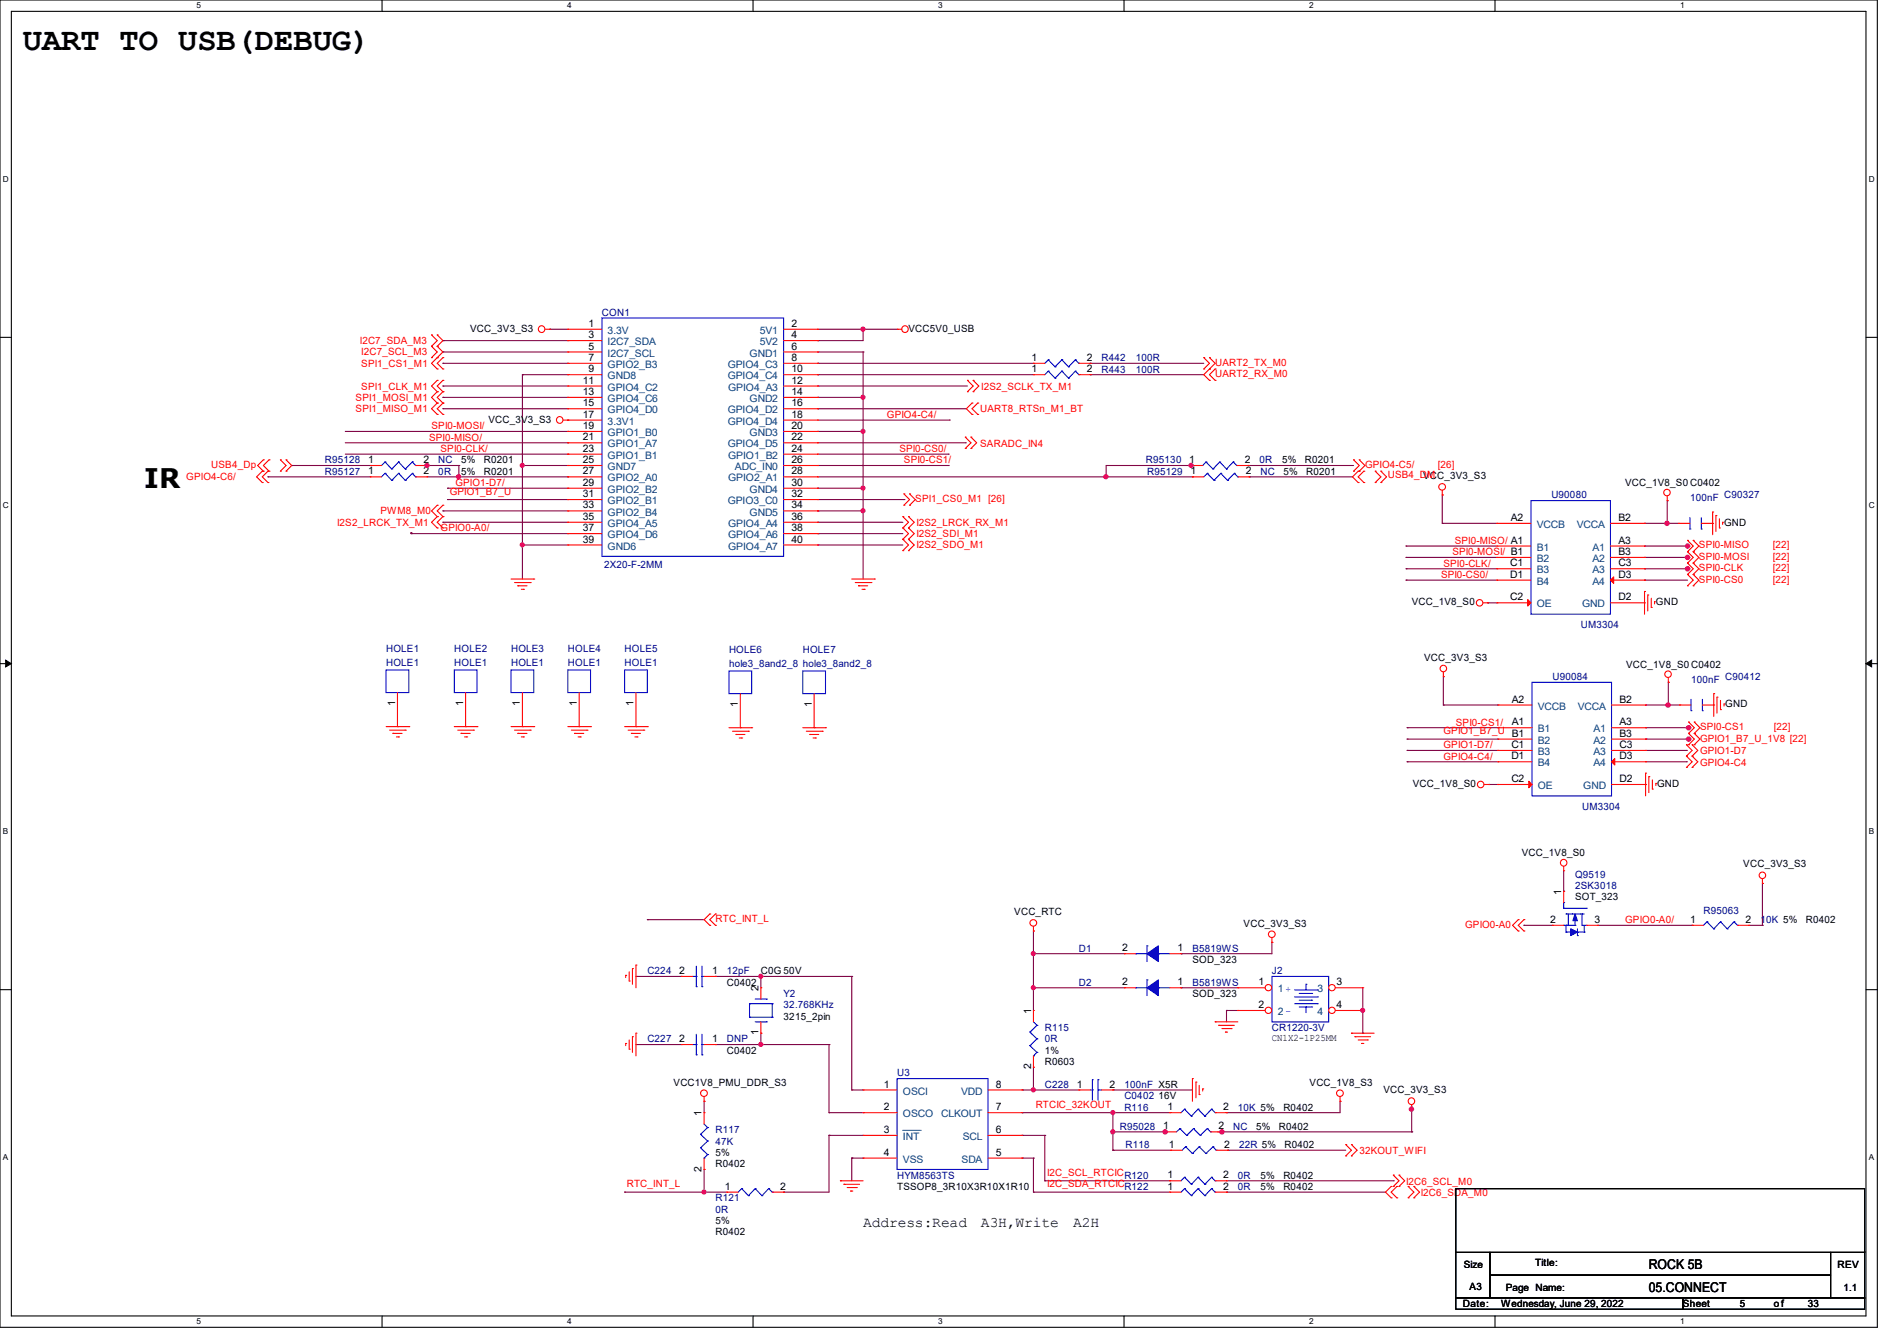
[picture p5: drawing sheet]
<svg xmlns="http://www.w3.org/2000/svg" width="297mm" height="210mm" viewBox="0 0 297 210" stroke-linecap="round" stroke-linejoin="round" font-family="sans-serif">
<path d="M0 0h293.9v207.9h-293.9zM1.8 1.8h290.3v204.3h-290.3z" fill="none" stroke="#000" stroke-width=".17"/>
<g fill="#fff">
<path d="M30.8 .2h.7v1.4h-.7z"/>
<path d="M30.8 206.2h.7v1.4h-.7z"/>
</g>
<path d="M59.8 0v1.8M59.8 206.1v1.8" fill="none" stroke="#000" stroke-width=".17"/>
<g fill="#fff">
<path d="M88.8 .2h.7v1.4h-.7z"/>
<path d="M88.8 206.2h.7v1.4h-.7z"/>
</g>
<path d="M117.9 0v1.8M117.9 206.1v1.8" fill="none" stroke="#000" stroke-width=".17"/>
<g fill="#fff">
<path d="M146.9 .2h.7v1.4h-.7z"/>
<path d="M146.9 206.2h.7v1.4h-.7z"/>
</g>
<path d="M176 0v1.8M176 206.1v1.8" fill="none" stroke="#000" stroke-width=".17"/>
<g fill="#fff">
<path d="M205 .2h.7v1.4h-.7z"/>
<path d="M205 206.2h.7v1.4h-.7z"/>
</g>
<path d="M234.1 0v1.8M234.1 206.1v1.8" fill="none" stroke="#000" stroke-width=".17"/>
<g fill="#fff">
<path d="M263.1 .2h.6v1.4h-.6z"/>
<path d="M263.1 206.2h.6v1.4h-.6z"/>
<path d="M.5 27.3h.9v1.4h-.9z"/>
<path d="M292.6 27.3h.9v1.4h-.9z"/>
<path d="M.5 78.4h.9v1.4h-.9z"/>
<path d="M292.6 78.4h.9v1.4h-.9z"/>
</g>
<path d="M0 52.8h1.8M292.1 52.8h1.8" fill="none" stroke="#000" stroke-width=".17"/>
<g fill="#fff">
<path d="M.5 129.5h.8v1.4h-.8z"/>
<path d="M292.6 129.5h.8v1.4h-.8z"/>
</g>
<path d="M0 103.9h1.8M292.1 103.9h1.8" fill="none" stroke="#000" stroke-width=".17"/>
<path d="M.9 103.4l.9 .5-.9 .5zM292.1 103.9l.9-.5v1z" fill="#000" stroke="#000" stroke-width=".16"/>
<g fill="#fff">
<path d="M.5 180.5h.8v1.4h-.8z"/>
<path d="M292.6 180.5h.8v1.4h-.8z"/>
</g>
<path d="M0 155h1.8M292.1 155h1.8M227.9 186.1h64v10h-64zM227.9 196.1h5.4v7.1h-5.4zM233.3 196.1h53.3v3.6h-53.3zM233.3 199.7h53.3v3.5h-53.3zM286.6 196.1h5.3v7.1h-5.3zM227.9 203.2h35.6v1.8h-35.6zM263.5 203.2h28.4v1.8h-28.4z" fill="none" stroke="#000" stroke-width=".17"/>
<g fill="none" stroke="#800040" stroke-width=".17">
<path d="M69.3 53.3h.1M69.3 55.1h.1M69.3 56.9h.1M69.3 55.1h19.6M69.3 56.9h19.6M69.3 53.3h19.6M81.8 58.7h.1M81.8 58.7h7.1M81.8 58.7v32M86.1 51.6h.1M86.1 51.6h2.8M128 55.1h.1"/>
<path d="M128 56.9h.1M128 58.7h.1M128 53.3h.1M128 55.1h7.1M128 51.6h12.5M128 58.7h33.8M128 56.9h33.8M135.1 55.1h.1M135.1 51.6h.1M135.1 51.6v1.7h-7.1M135.1 55.1v35.6M170.7 56.9h.1"/>
<path d="M170.7 58.7h.1M170.7 58.7h17.8M170.7 56.9h17.8M42 74.7h.1M42 74.7h16M45.7 72.9h.1M45.7 72.9h12.3M54.1 67.6h34.8M54.1 71.1h34.8M54.1 69.3h34.8M66.7 72.9h5.1M66.8 72.9h.1"/>
<path d="M66.8 74.7h22.1M69.3 62.2h.1M69.3 64h.1M69.3 60.5h.1M69.3 62.2h19.6M69.3 64h19.6M69.3 60.5h19.6M70.1 76.5h.1M70.1 78.2h.1M70.1 76.5h18.8M70.1 78.2h18.8M71.8 74.7h.1"/>
<path d="M71.8 72.9h.1M71.8 72.9v1.8M81.8 72.9h.1M81.8 72.9h7.1M88.9 71.1h.1M88.9 67.6h.1M88.9 69.3h.1M88.9 74.7h.1M128 76.5h.1M128 67.6h.1M128 62.2h.1M128 60.5h.1"/>
<path d="M128 64h.1M128 76.5h7.1M128 67.6h7.1M128 62.2h7.1M128 72.9h20.5M128 64h23.3M128 60.5h23.5M128 74.7h58.7M128 71.1h20.5M128 69.3h23.1M128 65.8h20.6M128 78.2h13.5"/>
<path d="M135.1 76.5h.1M135.1 67.6h.1M135.1 62.2h.1M141.5 78.2h.1M148.5 71.1h.1M148.5 72.9h.1M148.6 65.8h.1M151.1 69.3h.1M173.2 74.7h.1M186.5 72.9h.1M186.7 72.9h.1M186.7 74.7h.1"/>
<path d="M186.7 72.9h-13.5v1.8M195.4 72.9h.1M195.4 72.9h16.5M195.6 74.7h.1M195.6 74.7h16.2M225.8 77.5h.1M225.8 77.5v4.5M261 78.4h.1M261 78.4v3.6M64.3 83.4h.1M64.3 83.6h.1M64.3 83.6h24.6"/>
<path d="M64.3 83.4v.2M69.3 80h.1M69.3 81.8h.1M69.3 80h19.6M69.3 81.8h19.6M81.8 85.3h.1M81.8 85.3h7.1M128 80h.1M128 81.8h.1M128 83.6h.1M128 85.3h.1M128 80h7.1"/>
<path d="M128 85.3h13.4M128 81.8h13.4M128 83.6h13.4M135.1 80h.1M220.1 90.8h.1M220.1 85.5h.1M220.1 87.3h.1M220.1 89.1h.1M220.1 85.5h14.3M220.1 89.1h14.3M220.1 87.3h14.3M220.1 90.8h14.3"/>
<path d="M225.8 82h.1M225.8 82h8.6M232.9 94.4h.1M232.9 94.4h1.5M257.5 85.5h.1M257.5 89.1h.1M257.5 87.3h.1M257.5 90.8h.1M257.5 82h.1M257.5 85.5h7.1M257.5 89.1h7.1M257.5 87.3h7.1"/>
<path d="M257.5 90.8h6.7M257.5 82h5.3M261 82h.1M264.2 85.5h.1M264.2 87.3h.1M264.2 89.1h.1M220.3 114h.1M220.3 115.7h.1M220.3 117.5h.1M220.3 119.3h.1M220.3 114h14.2M220.3 115.7h14.2"/>
<path d="M220.3 117.5h14.2M220.3 119.3h14.2M226 106h.1M226 110.4h.1M226 110.4h8.5M226 106v4.4M257.6 114h.1M257.6 115.7h.1M257.6 110.4h.1M257.6 114h7.2M257.6 115.7h7.2M257.6 110.4h5.4"/>
<path d="M257.6 117.5h6.4M257.6 119.3h6.4M261.2 110.4h.1M261.2 106.8h.1M261.2 106.8v3.6M264 117.5h.1M264 119.3h.1M264.4 114h.1M264.4 115.7h.1M233.1 122.9h.1M233.1 122.9h1.4M244.8 139.6h.1"/>
<path d="M244.8 136.4v3.2M275.9 138.3h.1M275.9 138.3v6.6M99.6 152.9h.1M99.6 152.9h7.1M101.3 144h.1M101.3 144h8.9M112 152.9h.1M112 152.9h21.3M119.1 152.9h.1M119.1 152.9v1.8M133.3 152.9h.1"/>
<path d="M133.3 152.9v17.8M161.8 154.7h.1M161.8 145.8h.1M161.8 149.4h.1M161.8 145.8v12.4M161.8 154.7h14.2M161.8 149.4h14.2M184.9 154.7h.1M184.9 149.4h.1M184.9 154.7h8.9M192 158.2h.1M192 158.2h1.8"/>
<path d="M192 158.2v1.8M199.1 147.6h.1M199.1 147.6v1.8h-14.2M213.4 158.2h.1M213.4 154.7v7.1M238.6 144.9h.1M238.6 144.9h4.4M250.1 144.9h14.8M264.9 144.9h.1M273.8 144.9h2.1M275.9 144.9h.1M99.6 163.6h.1"/>
<path d="M99.6 163.6h7.1M110.2 172.5h.1M110.2 172.5v1.7M112 163.6h.1M112 163.6h17.8M119.1 161.8h.1M119.1 163.6h.1M119.1 161.8v1.8M129.8 163.6h.1M129.8 174.2h.1M129.8 177.8h.1M129.8 177.8v8.9h-7.1"/>
<path d="M129.8 174.2h5.3M129.8 177.8h5.3M129.8 163.6v10.6M133.3 170.7h.1M133.3 170.7h1.8M160 174.2h.1M160 177.8h.1M160 170.7h.1M160 174.2h23.1M160 170.7h8.9M160 177.8h3.6M161.8 167.1h.1"/>
<path d="M161.8 170.7h.1M161.8 167.1v3.6M163.6 177.8h.1M163.6 177.8v7.1M174.2 170.7h.1M174.2 177.2h.1M174.2 174.2h.1M174.2 170.7h12.5M174.2 174.2v5.9M174.2 177.2h8.4M182.4 177.2h.1M182.6 177.2h.1"/>
<path d="M190.6 177.2h30.4M191.3 177.2h.1M192 174.2h.1M209.8 172.5h.1M209.8 172.5v1.7h-17.8M213.4 161.8h.1M221 177.2h.1M221 173.7h.1M221 173.2v4M97.8 186.7h.1M97.8 186.7h16M110.2 183.1h.1"/>
<path d="M110.2 186.7h.1M110.2 183.1v3.6M122.7 186.7h.1M133.3 181.4h.1M133.3 181.4v3.5M133.3 181.4h1.8M160 181.4h.1M160 181.4h1.8M161.8 181.4h.1M161.8 186.7h.1M161.8 186.7h21.3M161.8 181.4v5.3"/>
<path d="M163.6 184.9h.1M163.6 184.9h19.5M174.2 180.1h.1M174.2 180.1h9.1M192 186.7h.1M192 184.9h26.1M192 186.7h24.9M192.2 180.1h.1M192.2 180.1h18.5M218.1 184.9h.1"/>
</g>
<g fill="#f0f" stroke="#f0f" stroke-width=".17">
<circle cx="135.1" cy="80" r=".32"/>
<circle cx="135.1" cy="76.4" r=".32"/>
<circle cx="135.1" cy="67.5" r=".32"/>
<circle cx="135.1" cy="62.2" r=".32"/>
<circle cx="135.1" cy="51.5" r=".32"/>
<circle cx="81.8" cy="85.3" r=".32"/>
<circle cx="81.8" cy="72.9" r=".32"/>
<circle cx="173.2" cy="74.7" r=".33"/>
<circle cx="161.8" cy="170.7" r=".32"/>
<circle cx="174.2" cy="174.2" r=".32"/>
<circle cx="119.1" cy="163.6" r=".32"/>
<circle cx="119.1" cy="152.9" r=".32"/>
<circle cx="161.8" cy="149.3" r=".32"/>
<circle cx="174.2" cy="177.2" r=".33"/>
<circle cx="161.8" cy="154.7" r=".32"/>
<circle cx="110.2" cy="186.7" r=".32"/>
<circle cx="213.3" cy="158.2" r=".32"/>
<circle cx="182.4" cy="177.2" r=".34"/>
<circle cx="191.3" cy="177.2" r=".34"/>
<circle cx="221" cy="173.7" r=".34"/>
<circle cx="264.2" cy="85.5" r=".34"/>
<circle cx="264.2" cy="89.1" r=".34"/>
<circle cx="264.2" cy="87.3" r=".34"/>
<circle cx="261" cy="82" r=".34"/>
<circle cx="264.4" cy="114" r=".34"/>
<circle cx="264.4" cy="115.7" r=".34"/>
<circle cx="261.2" cy="110.4" r=".34"/>
<circle cx="66.9" cy="72.9" r=".33"/>
<circle cx="71.8" cy="74.7" r=".33"/>
<circle cx="186.5" cy="72.9" r=".33"/>
</g>
<g fill="none" stroke="#f00" stroke-width=".17">
<path d="M67.6 54.2h.1M67.6 52.5h.1M67.6 56h.1M67.6 52.5l.9 .8-.9 .9M67.6 54.2l.9 .9-.9 .9M68.5 52.5h.1M68.5 54.2h.1M68.5 56h.1M68.5 59.6h.1M68.5 57.8h.1M68.5 52.5l.8 .8-.8 .9M68.5 54.2l.8 .9-1.7 1.8 .9 .9"/>
<path d="M68.5 59.6l-.9 .9 .9 .8M69.3 59.6h.1M69.3 57.8h.1M69.3 56h.1M69.3 59.6l-.8 .9 .8 .8M69.3 56l-.8 .9 .8 .9M85.3 51.6h.8M86.1 51.6h.1M88.9 51.6h.1M88.9 53.3h.1M88.9 55.1h.1M88.9 56.9h.1"/>
<path d="M88.9 58.7h.1M88.9 51.6h5.3M88.9 58.7h5.3M88.9 56.9h5.3M88.9 53.3h5.3M88.9 55.1h5.3M122.7 51.6h5.3M122.7 58.7h5.3M122.7 56.9h5.3M122.7 53.3h5.3M122.7 55.1h5.3M128 51.6h.1"/>
<path d="M128 53.3h.1M128 55.1h.1M128 56.9h.1M128 58.7h.1M140.5 51.6h.1M140.5 51.6h.7M151.5 59.6h.1M151.5 59.6l.9 .9-.9 .8M152.4 59.6h.1M152.4 59.6l.8 .9-.8 .8M161.8 58.7h.1M161.8 56.9h.1"/>
<path d="M161.8 58.7h1.8M161.8 56.9h1.8M168.9 58.7h1.8M168.9 56.9h1.8M170.7 58.7h.1M170.7 56.9h.1M188.5 57.8h.1M188.5 56h.1M188.5 56l.9 .9-.9 .9M189.4 57.8h.1M189.4 56h.1M189.4 59.6h.1"/>
<path d="M189.4 56l.8 .9-1.7 1.8 .9 .9M190.2 59.6h.1M190.2 57.8h.1M190.2 57.8l-.8 .9 .8 .9M41.1 75.6h.1M41.1 73.8h.1M41.1 73.8l-.9 .9 .9 .9M41.2 72h.1M41.2 73.8h.1M41.2 72l-.9 .9 .9 .9M42 75.6h.1M42 73.8h.1"/>
<path d="M42 73.8l-.9 .9 .9 .9M42.1 72h.1M42.1 73.8h.1M42.1 72l-.9 .9 .9 .9M43.9 72h.1M43.9 73.8h.1M43.9 72l.9 .9-.9 .9M44.8 73.8h.1M44.8 72h.1M44.8 72l.9 .9-.9 .9M58 74.7h.1M58 72.9h.1"/>
<path d="M58 74.7h1.7M58 72.9h1.7M65.1 74.7h1.7M65.1 72.9h1.7M66.8 74.7h.1M66.8 72.9h.1M68.5 63.1h.1M68.5 61.3h.1M68.5 64.9h.1M68.5 79.1h.1M68.5 61.3l-.9 .9 .9 .9M68.5 63.1l-.9 .9 .9 .9"/>
<path d="M68.5 79.1l-.9 .9 .9 .9M69.3 63.1h.1M69.3 61.3h.1M69.3 64.9h.1M69.3 79.1h.1M69.3 61.3l-.8 .9 .8 .9M69.3 63.1l-.8 .9 .8 .9M69.3 79.1l-.8 .9 .8 .9M88.2 65.8h6M88.9 65.8h.1M88.9 60.5h.1M88.9 62.2h.1"/>
<path d="M88.9 64h.1M88.9 67.6h.1M88.9 69.3h.1M88.9 71.1h.1M88.9 72.9h.1M88.9 74.7h.1M88.9 76.5h.1M88.9 78.2h.1M88.9 74.7h5.3M88.9 72.9h5.3M88.9 60.5h5.3M88.9 62.2h5.3"/>
<path d="M88.9 64h5.3M88.9 67.6h5.3M88.9 69.3h5.3M88.9 71.1h5.3M88.9 76.5h5.3M88.9 78.2h5.3M122.7 65.8h5.3M122.7 74.7h5.3M122.7 72.9h5.3M122.7 60.5h5.3M122.7 62.2h5.3M122.7 64h5.3"/>
<path d="M122.7 67.6h5.3M122.7 69.3h5.3M122.7 71.1h5.3M122.7 76.5h5.3M122.7 78.2h5.3M128 60.5h.1M128 62.2h.1M128 64h.1M128 65.8h.1M128 67.6h.1M128 69.3h.1M128 71.1h.1"/>
<path d="M128 72.9h.1M128 74.7h.1M128 76.5h.1M128 78.2h.1M141.5 79.1h.1M141.5 77.3h.1M141.5 77.3l.9 .9-.9 .9M142.4 79.1h.1M142.4 77.3h.1M142.4 77.3l.9 .9-.9 .9M151.1 70.2h.1M151.1 68.5h.1"/>
<path d="M151.1 68.5l.9 .8-.9 .9M151.5 61.3h.1M152 70.2h.1M152 68.5h.1M152 68.5l.9 .8-.9 .9M152.2 63.1h.1M152.2 64.9h.1M152.2 63.1l-.9 .9 .9 .9M152.4 61.3h.1M153.1 64.9h.1M153.1 63.1h.1M153.1 63.1l-.9 .9 .9 .9"/>
<path d="M186.5 72.9h.1M186.5 72.9h1.8M186.7 74.7h.1M186.7 74.7h1.8M193.6 72.9h1.8M193.8 74.7h1.8M195.4 72.9h.1M195.6 74.7h.1M211.9 73.8h.1M211.9 72h.1M211.9 72l.9 .9-.9 .9M212.6 75.6h.1"/>
<path d="M212.6 73.8h.1M212.6 73.8l-.8 .9 .8 .9M212.8 73.8h.1M212.8 72h.1M212.8 72l.9 .9-.9 .9M213.5 73.8h.1M213.5 75.6h.1M213.5 73.8l-.9 .9 .9 .9M215.3 73.8h.1M215.3 75.6h.1M215.3 73.8l.9 .9-.9 .9M216.2 73.8h.1"/>
<path d="M216.2 75.6h.1M216.2 73.8l.9 .9-.9 .9M225.8 77.5h.1M225.8 76.8v.7M261 78.4h.1M261 77.7v.7M68.5 80.9h.1M68.5 82.7h.1M68.5 80.9l-.9 .9 .9 .9M69.3 80.9h.1M69.3 82.7h.1M69.3 80.9l-.8 .9 .8 .9"/>
<path d="M80 90.7h3.6M80.6 91.2h2.4M81.1 91.7h.1M81.1 91.7h1.4M81.6 92.3h.4M82 92.3h.1M83 91.2h.1M83.6 90.7h.1M88.9 80h.1M88.9 81.8h.1M88.9 83.6h.1M88.9 85.3h.1"/>
<path d="M88.9 80h5.3M88.9 81.8h5.3M88.9 83.6h5.3M88.9 85.3h5.3M122.7 80h5.3M122.7 81.8h5.3M122.7 83.6h5.3M122.7 85.3h5.3M128 80h.1M128 81.8h.1M128 83.6h.1M128 85.3h.1"/>
<path d="M133.3 90.7h3.6M133.9 91.2h2.5M134.4 91.7h.1M134.4 91.7h1.4M135 92.3h.3M135.3 92.3h.1M136.4 91.2h.1M136.9 90.7h.1M141.4 82.7h.1M141.4 80.9h.1M141.4 84.5h.1M141.4 86.2h.1"/>
<path d="M141.4 80.9l.8 .9-.8 .9M141.4 82.7l.8 .9-.8 .9M141.4 84.5l.8 .8-.8 .9M142.2 82.7h.1M142.2 80.9h.1M142.2 84.5h.1M142.2 86.2h.1M142.2 80.9l.9 .9-.9 .9M142.2 82.7l.9 .9-.9 .9M142.2 84.5l.9 .8-.9 .9M232.2 94.4h.7M232.9 94.4h.1"/>
<path d="M234.4 87.3h.1M234.4 89.1h.1M234.4 82h.1M234.4 85.5h.1M234.4 90.8h.1M234.4 94.4h.1M234.4 94.4h5.3M234.4 82h5.3M234.4 87.3h5.3M234.4 89.1h5.3M234.4 90.8h5.3M234.4 85.5h5.3"/>
<path d="M252.1 94.4h5.4M252.1 82h5.4M252.1 87.3h5.4M252.1 89.1h5.4M252.1 90.8h5.4M252.1 85.5h5.4M257.5 92.6h.1M257.5 87.3h.1M257.5 89.1h.1M257.5 90.8h.1M257.5 85.5h.1M257.5 94.4h.1"/>
<path d="M257.5 82h.1M257.5 92.6v3.6M258 93.2h.1M258 93.2v2.5M258.5 95.1h.1M258.5 93.7v1.4M259 94.2h.1M259 94.2v.4M262.8 82h.1M262.8 82h1.8M264.2 86.4h.1M264.2 84.6h.1"/>
<path d="M264.2 88.2h.1M264.2 91.7h.1M264.2 90h.1M264.2 84.6l.9 .9-.9 .9M264.2 86.4l.9 .9-.9 .9M264.2 90l.9 .8-.9 .9M264.2 88.2l.9 .9-.9 .9M265.1 86.4h.1M265.1 84.6h.1M265.1 88.2h.1M265.1 91.7h.1M265.1 90h.1"/>
<path d="M265.1 84.6l.9 .9-.9 .9M265.1 86.4l.9 .9-.9 .9M265.1 90l.9 .8-.9 .9M265.1 88.2l.9 .9-.9 .9M266.4 82h1.7M268.1 80.2h.1M268.1 82h.1M268.1 80.2v3.5M268.6 80.7h.1M268.6 80.7v2.5M269.2 82.7h.1M269.2 81.2v1.5"/>
<path d="M269.7 81.8h.1M269.7 81.8v.3M60.5 113.8h3.5M61 114.3h2.5M61.5 114.9h.1M61.5 114.9h1.4M62.1 115.4h.3M62.2 113.8h.1M62.2 108.5v5.3M62.4 115.4h.1M63.5 114.3h.1M64 113.8h.1"/>
<path d="M71.1 113.8h3.6M71.7 114.3h2.4M72.2 114.9h.1M72.2 114.9h1.4M72.7 115.4h.4M72.9 113.8h.1M72.9 108.5v5.3M73.1 115.4h.1M74.1 114.3h.1M74.7 113.8h.1M80 113.8h3.6M80.6 114.3h2.4"/>
<path d="M81.1 114.9h.1M81.1 114.9h1.4M81.6 115.4h.4M81.8 113.8h.1M81.8 108.5v5.3M82 115.4h.1M83 114.3h.1M83.6 113.8h.1M88.9 113.8h3.6M89.5 114.3h2.4M90 114.9h.1M90 114.9h1.4"/>
<path d="M90.5 115.4h.3M90.7 113.8h.1M90.7 108.5v5.3M90.8 115.4h.1M91.9 114.3h.1M92.5 113.8h.1M97.8 113.8h3.5M98.3 114.3h2.5M98.8 114.9h.1M98.8 114.9h1.5M99.4 115.4h.3M99.6 113.8h.1"/>
<path d="M99.6 108.5v5.3M99.7 115.4h.1M100.8 114.3h.1M101.3 113.8h.1M114.1 114h3.6M114.7 114.5h2.5M115.2 115h.1M115.2 115h1.4M115.7 115.6h.4M115.9 114h.1M115.9 108.6v5.4M116.1 115.6h.1"/>
<path d="M117.2 114.5h.1M117.7 114h.1M125.7 114h3.5M126.2 114.5h2.5M126.8 115h.1M126.8 115h1.4M127.3 115.6h.4M127.5 114h.1M127.5 108.6v5.4M127.7 115.6h.1M128.7 114.5h.1M129.2 114h.1"/>
<path d="M226 106h.1M226 105.2v.8M234.5 115.7h.1M234.5 117.5h.1M234.5 110.4h.1M234.5 114h.1M234.5 119.3h.1M234.5 114h5.4M234.5 110.4h5.4M234.5 115.7h5.4M234.5 117.5h5.4M234.5 119.3h5.4"/>
<path d="M252.3 114h5.3M252.3 110.4h5.3M252.3 115.7h5.3M252.3 117.5h5.3M252.3 119.3h5.3M257.6 115.7h.1M257.6 117.5h.1M257.6 119.3h.1M257.6 114h.1M257.6 110.4h.1M261.2 106.8h.1M261.2 106.1v.7"/>
<path d="M263 110.4h.1M263 110.4h1.8M264 118.4h.1M264 116.6h.1M264 116.6l.9 .9-.9 .9M264 118.4l.9 .9-.9 .9M264.4 114.9h.1M264.4 113.1h.1M264.4 116.6h.1M264.4 113.1l.9 .9-.9 .9M264.4 114.9l.9 .8-.9 .9M264.9 118.4h.1"/>
<path d="M264.9 116.6h.1M264.9 116.6l.9 .9-.9 .9M264.9 118.4l.9 .9-.9 .9M265.3 114.9h.1M265.3 113.1h.1M265.3 116.6h.1M265.3 113.1l.8 .9-.8 .9M265.3 114.9l.8 .8-.8 .9M266.5 110.4h1.8M268.3 108.6h.1M268.3 110.4h.1M268.3 108.6v3.6"/>
<path d="M268.8 109.2h.1M268.8 109.2v2.5M269.4 111.1h.1M269.4 109.7v1.4M269.9 110.2h.1M269.9 110.2v.4M232.4 122.9h.7M233.1 122.9h.1M234.5 122.9h.1M234.5 122.9h5.4M244.8 136.4h.1M244.8 139.6h.1"/>
<path d="M244.8 135.7v.7M244.8 139.6v1.8M252.3 122.9h5.3M257.6 121.1h.1M257.6 122.9h.1M257.6 121.1v3.5M258.1 121.6h.1M258.1 121.6v2.5M258.7 123.6h.1M258.7 122.1v1.5M259.2 122.7h.1M259.2 122.7v.3"/>
<path d="M264 120.2h.1M264.9 120.2h.1M275.9 138.3h.1M275.9 137.6v.7M98 152.7h.1M98 152.7v.4M98.5 153.6h.1M98.5 152.2v1.4M99 151.7h.1M99 151.7v2.4M99.6 151.1h.1M99.6 151.1v3.6"/>
<path d="M106.7 152.9h.1M106.7 152.9h1.8M110.2 152.9h1.8M111.1 143.1h.1M111.1 144.9h.1M111.1 143.1l-.9 .9 .9 .9M112 144.9h.1M112 143.1h.1M112 152.9h.1M112 143.1l-.9 .9 .9 .9M119.1 154.7h.1M119.1 154.7v1.8"/>
<path d="M161.8 145.8h.1M161.8 158.2h.1M161.8 145.1v.7M161.8 158.2v1.8M176 149.4h.1M176 154.7h.1M176 149.4h1.8M176 154.7h1.8M183.1 149.4h1.8M183.1 154.7h1.8M184.9 149.4h.1M184.9 154.7h.1"/>
<path d="M199.1 147.6h.1M199.1 146.9v.7M237.7 144h.1M237.7 145.8h.1M237.7 144l-.9 .9 .9 .9M238.6 144h.1M238.6 145.8h.1M238.6 144l-.9 .9 .9 .9M243 144.9h.1M243 144.9h1.8M248.4 144.9h1.7M250.1 144.9h.1"/>
<path d="M264.9 144.9h.1M264.9 144.9h1.8M272 144.9h1.8M273.8 144.9h.1M98 163.4h.1M98 163.4v.3M98.5 164.3h.1M98.5 162.9v1.4M99 162.3h.1M99 162.3v2.5M99.6 161.8h.1M99.6 161.8v3.6"/>
<path d="M106.7 163.6h.1M106.7 163.6h1.8M110.2 172.5h.1M110.2 174.2h.1M110.2 171.7v.8M110.2 174.2v1.8M110.2 163.6h1.8M112 163.6h.1M119.1 161.8h.1M119.1 160v1.8M135.1 170.7h.1M135.1 174.2h.1"/>
<path d="M135.1 177.8h.1M135.1 174.2h5.4M135.1 170.7h5.4M135.1 177.8h5.4M154.7 174.2h5.3M154.7 170.7h5.3M154.7 177.8h5.3M160 177.8h.1M160 174.2h.1M160 170.7h.1M161.8 167.1h.1M161.8 165.4v1.7"/>
<path d="M168.9 170.7h.1M168.9 170.7h1.8M172.5 170.7h1.7M174.2 170.7h.1M182.4 177.2h.1M182.4 177.2h1.8M183.1 174.2h.1M183.1 174.2h1.8M186.7 168.9h.1M186.7 168.9v3.6M187.2 169.5h.1M187.2 169.5v2.4"/>
<path d="M187.7 171.4h.1M187.7 170v1.4M188.3 170.5h.1M188.3 170.5v.4M189.5 177.2h1.8M190.2 160h.1M190.2 160h3.6M190.2 174.2h1.8M190.8 160.6h.1M190.8 160.6h2.5M191.3 177.2h.1M191.3 161.1h1.4"/>
<path d="M191.9 161.6h.1M191.9 161.6h.3M192 174.2h.1M192.7 161.1h.1M209.8 172.5h.1M209.8 171.7v.8M210.7 179.2h.1M210.7 179.2l.9 .9-.9 .9M211.6 161.8h.1M211.6 179.2h.1M211.6 161.8h3.5M211.6 179.2l.9 .9-.9 .9"/>
<path d="M212.1 162.3h.1M212.1 162.3h2.5M212.6 162.9h1.5M213.2 163.4h.1M213.2 163.4h.3M214.1 162.9h.1M221 173.7h.1M221 173v.7M110.2 183.1h.1M110.2 181.4v1.7M113.8 186.7h.1M113.8 186.7h1.8"/>
<path d="M120.9 186.7h1.8M122.7 186.7h.1M131.6 184.9h.1M131.6 184.9h3.5M132.1 185.5h.1M132.1 185.5h2.5M132.6 186h1.5M133.2 186.5h.1M133.2 186.5h.3M134.1 186h.1M135.1 181.4h.1M135.1 181.4h5.4"/>
<path d="M154.7 181.4h5.3M160 181.4h.1M183.1 184.9h.1M183.1 184.9h1.8M183.3 180.1h.1M183.3 180.1h1.8M190.2 184.9h1.8M190.4 180.1h1.8M192 184.9h.1M192.2 180.1h.1M210.7 181h.1M211.6 181h.1"/>
<path d="M217.8 185.8h.1M217.8 187.6h.1M217.8 185.8l-.9 .9 .9 .9M218.1 185.8h.1M218.1 184h.1M218.1 184l.9 .9-.9 .9M218.7 187.6h.1M218.7 185.8h.1M218.7 185.8l-.9 .9 .9 .9M219 185.8h.1M219 184h.1M219 184l.9 .9-.9 .9"/>
<path d="M220.5 187.6h.1M220.5 185.8h.1M220.5 185.8l.9 .9-.9 .9M221.4 187.6h.1M221.4 185.8h.1M221.4 185.8l.8 .9-.8 .9"/>
<circle cx="84.8" cy="51.5" r=".52"/>
<circle cx="141.7" cy="51.5" r=".52"/>
<circle cx="87.6" cy="65.8" r=".52"/>
<circle cx="225.8" cy="76.2" r=".52"/>
<circle cx="261" cy="77.1" r=".51"/>
<circle cx="231.6" cy="94.4" r=".51"/>
<circle cx="226" cy="104.7" r=".51"/>
<circle cx="261.2" cy="105.6" r=".51"/>
<circle cx="231.8" cy="122.9" r=".51"/>
<circle cx="244.8" cy="135.1" r=".52"/>
<circle cx="275.9" cy="137.1" r=".51"/>
<circle cx="161.8" cy="144.5" r=".52"/>
<circle cx="199.1" cy="146.3" r=".52"/>
<circle cx="110.2" cy="171.2" r=".52"/>
<circle cx="209.8" cy="171.2" r=".52"/>
<circle cx="221" cy="172.4" r=".52"/>
</g>
<g fill="none" stroke="#00f" stroke-width=".17">
<path d="M94.2 49.8h28.5v37.3h-28.5zM164.1 58.1h.1M164.1 56.3h.1M164.1 58.1l-.5 .6M164.1 58.1l1.1 1.1M164.1 56.3l-.5 .6M164.1 56.3l1.1 1.1M165.2 59.2h.1M165.2 57.4h.1M166.2 58.1h.1M166.2 56.3h.1M166.2 58.1l-1 1.1"/>
<path d="M166.2 58.1l1.1 1.1M166.2 56.3l-1 1.1M166.2 56.3l1.1 1.1M167.3 59.2h.1M167.3 57.4h.1M168.4 58.1h.1M168.4 56.3h.1M168.4 58.1l-1.1 1.1M168.4 58.1l.5 .6M168.4 56.3l-1.1 1.1M168.4 56.3l.5 .6M168.9 58.7h.1"/>
<path d="M168.9 56.9h.1M60.3 74.1h.1M60.3 72.3h.1M60.3 74.1l-.6 .6M60.3 74.1l1 1.1M60.3 72.3l-.6 .6M60.3 72.3l1 1.1M61.3 75.2h.1M61.3 73.4h.1M62.4 74.1h.1M62.4 72.3h.1M62.4 74.1l-1.1 1.1"/>
<path d="M62.4 74.1l1.1 1.1M62.4 72.3l-1.1 1.1M62.4 72.3l1.1 1.1M63.5 75.2h.1M63.5 73.4h.1M64.6 74.1h.1M64.6 72.3h.1M64.6 74.1l-1.1 1.1M64.6 74.1l.5 .6M64.6 72.3l-1.1 1.1M64.6 72.3l.5 .6M65.1 74.7h.1"/>
<path d="M65.1 72.9h.1M188.8 72.3h.1M188.8 72.3l-.5 .6M188.8 72.3l1.1 1.1M189 74.1h.1M189 74.1l-.5 .6M189 74.1l1.1 1.1M189.9 73.4h.1M190.1 75.2h.1M191 72.3h.1M191 72.3l-1.1 1.1M191 72.3l1 1.1"/>
<path d="M191.1 74.1h.1M191.1 74.1l-1 1.1M191.1 74.1l1.1 1.1M192 73.4h.1M192.2 75.2h.1M193.1 72.3h.1M193.1 72.3l-1.1 1.1M193.1 72.3l.5 .6M193.3 74.1h.1M193.3 74.1l-1.1 1.1M193.3 74.1l.5 .6M193.6 72.9h.1"/>
<path d="M193.8 74.7h.1M239.7 78.4h12.4v17.8h-12.4zM264.6 82.8h.1M264.6 81.1v1.7M266.4 82.8h.1M266.4 81.1v1.7M60.5 104.9h3.5v3.6h-3.5zM71.1 104.9h3.6v3.6h-3.6zM80 104.9h3.6v3.6h-3.6zM88.9 104.9h3.6v3.6h-3.6zM97.8 104.9h3.5v3.6h-3.5zM114.1 105.1h3.6v3.5h-3.6z"/>
<path d="M125.7 105.1h3.5v3.5h-3.5zM239.9 106.8h12.4v17.8h-12.4zM264.8 111.3h.1M264.8 109.5v1.8M266.5 111.3h.1M266.5 109.5v1.8M108.5 152.9h.5M109 154.5h.1M109 152.9h.1M109 151.3v3.2M109.9 152.9h.1M109.9 154.5h.1"/>
<path d="M109.9 152.9h.3M109.9 151.3v3.2M117.3 157.2h.1M117.3 159.3h.1M117.3 159.3h3.6M117.3 157.2h3.6M117.3 157.2v2.1M118.2 156.5h1.8M120 156.5h.1M120.9 159.3h.1M120.9 157.2h.1M120.9 157.2v2.1"/>
<path d="M177.8 149.4h.1M177.8 154.7h.1M177.8 149.4h1.8M177.8 154.7h1.8M179.6 148.1h.1M179.6 153.5h.1M179.6 148.1v2.5M179.6 153.5v2.4M181.4 149.4h.1M181.4 154.7h.1M181.4 149.4h1.7M181.4 154.7h1.7"/>
<path d="M199.1 152.9h8.9v7.1h-8.9zM202.7 157.2h3.5M202.7 155h3.5M202.7 156.1h3.5M203.4 155.6h2M203.4 156.6h2M203.4 157.7h2M204.5 154.1h.1M204.5 157.7h.1M204.5 154.1v.9M204.5 157.7v.9M205.4 155.6h.1"/>
<path d="M205.4 156.6h.1M205.4 157.7h.1M206.2 155h.1M206.2 156.1h.1M206.2 157.2h.1M244.8 144.9h.1M244.8 141.4h.1M244.8 144.9h1.8M244.8 141.4v.8h3.6M245.2 143.1h.1M245.2 146h.1M245.2 144.9h.1"/>
<path d="M245.2 143.1h.7M245.2 146h.7M245.2 144.9v1.1M245.5 144.9h.1M245.5 143.1v1.8M246.1 143.1h.1M246.1 143.1h1M246.6 144.9h.1M246.6 143.1v1.8M247 146h.1M247 146.5h.1M247 146h1"/>
<path d="M247 145.5v1M247.3 143.1h.1M247.3 143.1h.7M247.7 143.1h.1M247.7 143.1v1.8h.7M248 146h.1M248 144.9v1.1M248.4 142.2h.1M248.4 144.9h.1M267.3 144.4h.1M267.3 144.4l-.6 .5M267.3 144.4l1 1.1"/>
<path d="M268.3 145.5h.1M269.4 144.4h.1M269.4 144.4l-1.1 1.1M269.4 144.4l1 1.1M270.4 145.5h.1M271.5 144.4h.1M271.5 144.4l-1.1 1.1M271.5 144.4l.5 .5M272 144.9h.1M108.5 163.6h.5M109 165.2h.1M109 163.6h.1"/>
<path d="M109 162v3.2M109.7 177.6h.1M109.7 179.7h.1M109.7 177.6l1.1 1.1M109.7 179.7l1.1 1.1M109.9 163.6h.1M109.9 165.2h.1M109.9 162v3.2M109.9 163.6h.3M110.2 176l.6 .6M110.8 176.6h.1M110.8 178.7h.1"/>
<path d="M110.8 176.6l-1.1 1M110.8 178.7l-1.1 1M118.2 160h1.8M120 160h.1M140.5 168.9h14.2v14.2h-14.2zM161.2 161.6h.1M161.2 163.7h.1M161.2 161.6l1.1 1.1M161.2 163.7l1.1 1.1M161.8 165.4h.1M161.8 160l.5 .6M162.3 160.6h.1"/>
<path d="M162.3 162.7h.1M162.3 164.8h.1M162.3 160.6l-1.1 1M162.3 162.7l-1.1 1M162.3 164.8l-.5 .6M170.7 170.7h.3M171 170.7h.1M171 169.1h.1M171 169.1v3.2M171.9 169.1h.1M171.9 170.7h.1M171.9 170.7h.6"/>
<path d="M171.9 169.1v3.2M184.7 176.7h.1M184.7 176.7l-.5 .5M184.7 176.7l1.1 1.1M185.5 173.7h.1M185.5 173.7l-.6 .5M185.5 173.7l1 1.1M185.6 179.6h.1M185.6 179.6l-.5 .5M185.6 179.6l1.1 1M185.8 177.8h.1M186.5 174.8h.1"/>
<path d="M186.9 176.7h.1M186.9 176.7l-1.1 1.1M186.9 176.7l1 1.1M187.6 173.7h.1M187.6 173.7l-1.1 1.1M187.6 173.7l1 1.1M187.7 179.6h.1M187.7 179.6l-1 1M187.7 179.6l1.1 1M187.9 177.8h.1M188.6 174.8h.1M189 176.7h.1"/>
<path d="M189 176.7l-1.1 1.1M189 176.7l.5 .5M189.5 177.2h.1M189.7 173.7h.1M189.7 173.7l-1.1 1.1M189.7 173.7l.5 .5M189.9 179.6h.1M189.9 179.6l-1.1 1M189.9 179.6l.5 .5M190.2 174.2h.1M110.2 181.4h.1M110.8 180.8h.1"/>
<path d="M110.8 180.8l-.6 .6M116.1 186.1h.1M116.1 186.1l-.5 .6M116.1 186.1l1.1 1.1M117.2 187.2h.1M118.2 186.1h.1M118.2 186.1l-1 1.1M118.2 186.1l1.1 1.1M119.3 187.2h.1M120.4 186.1h.1M120.4 186.1l.5 .6M120.4 186.1l-1.1 1.1"/>
<path d="M120.9 186.7h.1M185.5 184.4h.1M185.5 184.4l-.6 .5M185.5 184.4l1 1.1M186.5 185.5h.1M186.7 180.6h.1M187.6 184.4h.1M187.6 184.4l-1.1 1.1M187.6 184.4l1 1.1M188.6 185.5h.1M188.8 180.6h.1M189.7 184.4h.1"/>
<path d="M189.7 184.4l-1.1 1.1M189.7 184.4l.5 .5M190.2 184.9h.1M190.4 180.1h.1"/>
</g>
<g fill="#f00" stroke="#f00" stroke-width=".17">
<path d="M252.3 119.3l.5-.5v1z"/>
<path d="M239.4 122.3l.5 .6-.5 .5z"/>
<path d="M252.1 90.8l.5-.5v1.1z"/>
<path d="M239.2 93.9l.5 .5-.5 .5z"/>
</g>
<g fill="#00f" stroke="#00f" stroke-width=".17">
<path d="M246.6 143.1l.4 1.1h-.7z"/>
<path d="M245.9 145.5l1.1 .5-1.1 .5z"/>
<path d="M179.6 149.4l1.8-1.3v2.5z" fill-rule="evenodd"/>
<path d="M179.6 154.7l1.8-1.2v2.4z" fill-rule="evenodd"/>
</g>
<path d="M141.3 177h2.8M144.1 177h.1" fill="none" stroke="#004080" stroke-width=".16"/>
<circle cx="198.6" cy="154.7" r=".5" fill="#fff" stroke="#f00" stroke-width=".17"/>
<path d="M193.8 154.7h.1M193.8 154.7h4.3" fill="none" stroke="#f00" stroke-width=".17"/>
<circle cx="198.6" cy="158.2" r=".5" fill="#fff" stroke="#f00" stroke-width=".17"/>
<path d="M193.8 158.2h.1M193.8 158.2h4.3" fill="none" stroke="#f00" stroke-width=".17"/>
<circle cx="208.5" cy="154.7" r=".5" fill="#fff" stroke="#f00" stroke-width=".17"/>
<path d="M209.1 154.7h4.3M213.4 154.7h.1" fill="none" stroke="#f00" stroke-width=".17"/>
<circle cx="208.5" cy="158.2" r=".5" fill="#fff" stroke="#f00" stroke-width=".17"/>
<path d="M209.1 158.2h4.3M213.4 158.2h.1M183.1 186.7h.1M183.1 186.7h1.8M190.2 186.7h1.8M192 186.7h.1" fill="none" stroke="#f00" stroke-width=".17"/>
<path d="M185.5 186.1h.1M185.5 186.1l-.6 .6M185.5 186.1l1 1.1M186.5 187.2h.1M187.6 186.1h.1M187.6 186.1l-1.1 1.1M187.6 186.1l1 1.1M188.6 187.2h.1M189.7 186.1h.1M189.7 186.1l-1.1 1.1M189.7 186.1l.5 .6M190.2 186.7h.1" fill="none" stroke="#00f" stroke-width=".17"/>
<g fill="#f0f" stroke="#f0f" stroke-width=".17">
<circle cx="135.1" cy="80" r=".32"/>
<circle cx="135.1" cy="76.4" r=".32"/>
<circle cx="135.1" cy="67.5" r=".32"/>
<circle cx="135.1" cy="62.2" r=".32"/>
<circle cx="135.1" cy="51.5" r=".32"/>
<circle cx="81.8" cy="85.3" r=".32"/>
<circle cx="81.8" cy="72.9" r=".32"/>
<circle cx="173.2" cy="74.7" r=".33"/>
<circle cx="161.8" cy="170.7" r=".32"/>
<circle cx="174.2" cy="174.2" r=".32"/>
<circle cx="119.1" cy="163.6" r=".32"/>
<circle cx="119.1" cy="152.9" r=".32"/>
<circle cx="161.8" cy="149.3" r=".32"/>
<circle cx="174.2" cy="177.2" r=".33"/>
<circle cx="161.8" cy="154.7" r=".32"/>
<circle cx="110.2" cy="186.7" r=".32"/>
<circle cx="213.3" cy="158.2" r=".32"/>
<circle cx="182.4" cy="177.2" r=".34"/>
<circle cx="191.3" cy="177.2" r=".34"/>
<circle cx="221" cy="173.7" r=".34"/>
<circle cx="264.2" cy="85.5" r=".34"/>
<circle cx="264.2" cy="89.1" r=".34"/>
<circle cx="264.2" cy="87.3" r=".34"/>
<circle cx="261" cy="82" r=".34"/>
<circle cx="264.4" cy="114" r=".34"/>
<circle cx="264.4" cy="115.7" r=".34"/>
<circle cx="261.2" cy="110.4" r=".34"/>
<circle cx="66.9" cy="72.9" r=".33"/>
<circle cx="71.8" cy="74.7" r=".33"/>
<circle cx="186.5" cy="72.9" r=".33"/>
</g>
<text font-size="5" x="3.6" y="7.8">UART TO USB(DEBUG)</text>
<text font-size="4.2" x="22.6" y="76.4">IR</text>
<g font-size="2.3">
<text x="135.1" y="192.1">Address:Read</text>
<text x="153.6" y="192.1">A3H,Write</text>
<text x="168" y="192.1">A2H</text>
</g>
<g font-size="2.1">
<text x="258.1" y="202.3">05.CONNECT</text>
<text x="258.1" y="198.8">ROCK 5B</text>
</g>
<g font-size="1.6" fill="#f00">
<text x="56.3" y="53.9">I2C7_SDA_M3</text>
<text x="56.6" y="55.7">I2C7_SCL_M3</text>
<text x="56.6" y="57.4">SPI1_CS1_M1</text>
<text x="190.3" y="57.3">UART2_TX_M0</text>
<text x="190.3" y="59.1">UART2_RX_M0</text>
<text x="55.7" y="62.8">SPI1_MOSI_M1</text>
<text x="55.7" y="64.6">SPI1_MISO_M1</text>
<text x="56.6" y="61">SPI1_CLK_M1</text>
<text x="138.9" y="65.4">GPIO4-C4/</text>
<text x="153.5" y="64.6">UART8_RTSn_M1_BT</text>
<text x="153.6" y="61">I2S2_SCLK_TX_M1</text>
<text x="67.2" y="69">SPI0-MISO/</text>
<text x="67.6" y="67.2">SPI0-MOSI/</text>
<text x="69" y="70.8">SPI0-CLK/</text>
<text x="140.8" y="70.8">SPI0-CS0/</text>
<text x="153.5" y="70.1">SARADC_IN4</text>
<text x="29.2" y="75.2">GPIO4-C6/</text>
<text x="33.1" y="73.3">USB4_Dp</text>
<text x="70.4" y="77.5">GPIO1_B7_U</text>
<text x="71.3" y="76.1">GPIO1-D7/</text>
<text x="141.5" y="72.6">SPI0-CS1/</text>
<text x="213.7" y="73.3">GPIO4-C5/</text>
<text x="217.3" y="74.9">USB4_DM</text>
<text x="225.1" y="73.3">[26]</text>
<text x="52.8" y="82.3">I2S2_LRCK_TX_M1</text>
<text x="59.6" y="80.6">PWM8_M0</text>
<text x="69" y="83.2">GPIO0-A0/</text>
<text x="143.3" y="78.6">SPI1_CS0_M1 [26]</text>
<text x="143.5" y="82.3">I2S2_LRCK_RX_M1</text>
<text x="143.5" y="84.1">I2S2_SDI_M1</text>
<text x="143.5" y="85.9">I2S2_SDO_M1</text>
<text x="226" y="88.7">SPI0-CLK/</text>
<text x="227.4" y="87">SPI0-MOSI/ B1</text>
<text x="227.8" y="85.2">SPI0-MISO/ A1</text>
<text x="266" y="85.9">SPI0-MISO</text>
<text x="266" y="87.7">SPI0-MOSI</text>
<text x="266" y="89.5">SPI0-CLK</text>
<text x="277.6" y="85.9">[22]</text>
<text x="277.6" y="87.7">[22]</text>
<text x="277.6" y="89.5">[22]</text>
<text x="225.6" y="90.5">SPI0-CS0/</text>
<text x="266" y="91.2">SPI0-CS0</text>
<text x="277.6" y="91.2">[22]</text>
<text x="227.9" y="113.6">SPI0-CS1/</text>
<text x="226" y="115">GPIO1_B7_U B1</text>
<text x="226" y="117.2">GPIO1-D7/</text>
<text x="226" y="119">GPIO4-C4/</text>
<text x="266.2" y="114.3">SPI0-CS1</text>
<text x="266.2" y="116.1">GPIO1_B7_U_1V8 [22]</text>
<text x="266.2" y="118.1">GPIO1-D7</text>
<text x="277.7" y="114.3">[22]</text>
<text x="266.2" y="120">GPIO4-C4</text>
<text x="112" y="144.4">RTC_INT_L</text>
<text x="229.4" y="145.3">GPIO0-A0</text>
<text x="254.4" y="144.6">GPIO0-A0/</text>
<text x="162.1" y="173.5">RTCIC_32KOUT</text>
<text x="98.1" y="185.9">RTC_INT_L</text>
<text x="163.9" y="184.1">I2C_SCL_RTCIC</text>
<text x="163.9" y="185.9">I2C_SDA_RTCIC</text>
<text x="212.8" y="180.7">32KOUT_WIFI</text>
<text x="220.1" y="185.6">I2C6_SCL_M0</text>
<text x="222.4" y="187.2">I2C6_SDA_M0</text>
</g>
<g font-size="1.6">
<text x="73.6" y="51.9">VCC_3V3_S3</text>
<text x="92.1" y="51.2">1</text>
<text x="92.1" y="53">3</text>
<text x="123.9" y="51.2">2</text>
<text x="123.9" y="53">4</text>
<text x="142.2" y="51.9">VCC5V0_USB</text>
<text x="92.1" y="54.7">5</text>
<text x="92.1" y="56.5">7</text>
<text x="92.1" y="58.3">9</text>
<text x="123.9" y="54.7">6</text>
<text x="123.9" y="56.5">8</text>
<text x="123.9" y="58.3">10</text>
<text x="161.5" y="58.3">1</text>
<text x="161.5" y="56.5">1</text>
<text x="170.2" y="58.3">2</text>
<text x="170.2" y="56.5">2</text>
<text x="91.2" y="60.1">11</text>
<text x="91.2" y="61.8">13</text>
<text x="91.2" y="63.6">15</text>
<text x="91.2" y="65.4">17</text>
<text x="123.9" y="60.1">12</text>
<text x="123.9" y="61.8">14</text>
<text x="123.9" y="63.6">16</text>
<text x="123.9" y="65.4">18</text>
<text x="76.5" y="66.2">VCC_3V3_S3</text>
<text x="91.2" y="67.2">19</text>
<text x="91.2" y="69">21</text>
<text x="91.2" y="70.7">23</text>
<text x="123.9" y="67.2">20</text>
<text x="123.9" y="69">22</text>
<text x="123.9" y="70.7">24</text>
<text x="57.6" y="74.3">1</text>
<text x="57.6" y="72.5">1</text>
<text x="66.3" y="74.3">2</text>
<text x="66.3" y="72.5">2</text>
<text x="72.2" y="74.3">5%</text>
<text x="72.2" y="72.6">5%</text>
<text x="75.7" y="74.3">R0201</text>
<text x="75.7" y="72.6">R0201</text>
<text x="91.2" y="72.5">25</text>
<text x="91.2" y="74.3">27</text>
<text x="91.2" y="76.1">29</text>
<text x="91.2" y="77.9">31</text>
<text x="123.9" y="72.5">26</text>
<text x="123.9" y="74.3">28</text>
<text x="123.9" y="76.1">30</text>
<text x="123.9" y="77.9">32</text>
<text x="186.2" y="72.5">1</text>
<text x="186.4" y="74.3">1</text>
<text x="194.9" y="72.5">2</text>
<text x="195" y="74.3">2</text>
<text x="200.8" y="72.6">5%</text>
<text x="200.9" y="74.3">5%</text>
<text x="204.3" y="72.6">R0201</text>
<text x="204.5" y="74.3">R0201</text>
<text x="222.8" y="75.1">VCC_3V3_S3</text>
<text x="254.4" y="76.1">VCC_1V8_S0 C0402</text>
<text x="91.2" y="79.6">33</text>
<text x="91.2" y="81.4">35</text>
<text x="91.2" y="83.2">37</text>
<text x="123.9" y="79.6">34</text>
<text x="123.9" y="81.4">36</text>
<text x="123.9" y="83.2">38</text>
<text x="236.5" y="81.6">A2</text>
<text x="253.4" y="81.6">B2</text>
<text x="269.9" y="82.3">GND</text>
<text x="91.2" y="85">39</text>
<text x="123.9" y="85">40</text>
<text x="236.5" y="88.7">C1</text>
<text x="253.4" y="86.9">B3</text>
<text x="253.4" y="88.7">C3</text>
<text x="253.4" y="85.1">A3</text>
<text x="221" y="94.8">VCC_1V8_S0</text>
<text x="236.5" y="90.5">D1</text>
<text x="236.5" y="94">C2</text>
<text x="253.4" y="90.5">D3</text>
<text x="253.4" y="94">D2</text>
<text x="259.3" y="94.8">GND</text>
<text x="223" y="103.5">VCC_3V3_S3</text>
<text x="254.6" y="104.6">VCC_1V8_S0 C0402</text>
<text x="61.8" y="110.6" transform="rotate(-90 61.8 110.6)">1</text>
<text x="72.5" y="110.6" transform="rotate(-90 72.5 110.6)">1</text>
<text x="81.4" y="110.6" transform="rotate(-90 81.4 110.6)">1</text>
<text x="90.3" y="110.6" transform="rotate(-90 90.3 110.6)">1</text>
<text x="99.2" y="110.6" transform="rotate(-90 99.2 110.6)">1</text>
<text x="115.5" y="110.7" transform="rotate(-90 115.5 110.7)">1</text>
<text x="127.1" y="110.7" transform="rotate(-90 127.1 110.7)">1</text>
<text x="236.7" y="110">A2</text>
<text x="236.7" y="113.6">A1</text>
<text x="253.6" y="113.6">A3</text>
<text x="253.6" y="110">B2</text>
<text x="270.1" y="110.8">GND</text>
<text x="236.6" y="117.1">C1</text>
<text x="236.6" y="118.9">D1</text>
<text x="253.6" y="115.4">B3</text>
<text x="253.6" y="117.1">C3</text>
<text x="253.6" y="118.9">D3</text>
<text x="221.2" y="123.2">VCC_1V8_S0</text>
<text x="236.6" y="122.5">C2</text>
<text x="253.6" y="122.5">D2</text>
<text x="259.4" y="123.2">GND</text>
<text x="238.3" y="134.1">VCC_1V8_S0</text>
<text x="272.9" y="135.8">VCC_3V3_S3</text>
<text x="158.8" y="143.3">VCC_RTC</text>
<text x="244.4" y="140.1" transform="rotate(-90 244.4 140.1)">1</text>
<text x="246.6" y="141">SOT_323</text>
<text x="175.7" y="149">2</text>
<text x="184.4" y="149">1</text>
<text x="194.7" y="145.1">VCC_3V3_S3</text>
<text x="242.7" y="144.5">2</text>
<text x="249.6" y="144.5">3</text>
<text x="264.6" y="144.5">1</text>
<text x="273.3" y="144.5">2</text>
<text x="282.7" y="144.6">R0402</text>
<text x="106.4" y="152.5">2</text>
<text x="111.5" y="152.5">1</text>
<text x="113.8" y="154.3">C0402</text>
<text x="118.7" y="155.2" transform="rotate(-90 118.7 155.2)">2</text>
<text x="119.1" y="152.6">C0G 50V</text>
<text x="175.7" y="154.3">2</text>
<text x="184.4" y="154.3">1</text>
<text x="186.7" y="150.8">SOD_323</text>
<text x="197" y="154.3">1</text>
<text x="209.3" y="154.3">3</text>
<text x="122.7" y="159.7">3215_2pin</text>
<text x="161.4" y="158.8" transform="rotate(-90 161.4 158.8)">1</text>
<text x="186.7" y="156.1">SOD_323</text>
<text x="197" y="157.9">2</text>
<text x="209.3" y="157.9">4</text>
<text x="106.4" y="163.2">2</text>
<text x="111.5" y="163.2">1</text>
<text x="113.8" y="165">C0402</text>
<text x="118.7" y="162.1" transform="rotate(-90 118.7 162.1)">1</text>
<text x="161.4" y="167.5" transform="rotate(-90 161.4 167.5)">2</text>
<text x="163.6" y="166.8">R0603</text>
<text x="163.6" y="165">1%</text>
<text x="199.1" y="163">CN1X2-1P25MM</text>
<text x="105.5" y="170">VCC1V8_PMU_DDR_S3</text>
<text x="138.4" y="170.3">1</text>
<text x="138.4" y="173.9">2</text>
<text x="155.9" y="173.9">7</text>
<text x="155.9" y="170.3">8</text>
<text x="168.6" y="170.3">1</text>
<text x="173.7" y="170.3">2</text>
<text x="181.4" y="172.1">16V</text>
<text x="182.8" y="173.9">1</text>
<text x="191.5" y="173.9">2</text>
<text x="200.9" y="173.9">R0402</text>
<text x="205" y="170">VCC_1V8_S3</text>
<text x="216.6" y="171.2">VCC_3V3_S3</text>
<text x="109.9" y="174.8" transform="rotate(-90 109.9 174.8)">1</text>
<text x="138.4" y="177.4">3</text>
<text x="155.9" y="177.4">6</text>
<text x="182.1" y="176.9">1</text>
<text x="183" y="179.7">1</text>
<text x="190.8" y="176.9">2</text>
<text x="191.7" y="179.7">2</text>
<text x="196.7" y="176.9">5%</text>
<text x="200.2" y="176.9">R0402</text>
<text x="201.1" y="179.8">R0402</text>
<text x="109.9" y="183.5" transform="rotate(-90 109.9 183.5)">2</text>
<text x="112" y="182.8">R0402</text>
<text x="112" y="181">5%</text>
<text x="138.4" y="181">4</text>
<text x="155.9" y="181">5</text>
<text x="182.8" y="184.5">1</text>
<text x="191.5" y="184.5">2</text>
<text x="197.4" y="184.6">5%</text>
<text x="200.9" y="184.6">R0402</text>
<text x="112" y="191.7">5%</text>
<text x="113.5" y="186.3">1</text>
<text x="122.1" y="186.3">2</text>
<text x="140.5" y="186.4">TSSOP8_3R10X3R10X1R10</text>
<text x="182.8" y="186.3">1</text>
<text x="191.5" y="186.3">2</text>
<text x="197.4" y="186.4">5%</text>
<text x="200.9" y="186.4">R0402</text>
<text x="112" y="193.5">R0402</text>
<text x="229.2" y="198.6">Size</text>
<text x="230.1" y="202">A3</text>
<text x="235.7" y="202.2">Page Name:</text>
<text x="240.4" y="198.2">Title:</text>
<text x="287.7" y="198.6">REV</text>
<text x="288.6" y="202.2">1.1</text>
<text x="229" y="204.7">Date:</text>
<text x="235" y="204.7">Wednesday, June 29, 2022</text>
<text x="263.5" y="204.7">Sheet</text>
<text x="272.4" y="204.7">5</text>
<text x="277.7" y="204.7">o f</text>
<text x="283.1" y="204.7">33</text>
</g>
<g font-size="1.6" fill="#000080">
<text x="94.2" y="49.4">CON1</text>
<text x="172.5" y="58.3">R443</text>
<text x="172.5" y="56.6">R442</text>
<text x="177.8" y="58.3">100R</text>
<text x="177.8" y="56.6">100R</text>
<text x="50.8" y="74.3">R95127</text>
<text x="50.8" y="72.6">R95128</text>
<text x="68.6" y="74.3">0R</text>
<text x="68.6" y="72.6">NC</text>
<text x="179.4" y="72.6">R95130</text>
<text x="179.6" y="74.3">R95129</text>
<text x="197.2" y="72.6">0R</text>
<text x="197.4" y="74.3">NC</text>
<text x="242.9" y="78.1">U90080</text>
<text x="264.6" y="78.4">100nF C90327</text>
<text x="94.6" y="88.9">2X20-F-2MM</text>
<text x="247.5" y="98.3">UM3304</text>
<text x="60.5" y="102.1">HOLE1</text>
<text x="60.5" y="104.2">HOLE1</text>
<text x="71.1" y="102.1">HOLE2</text>
<text x="71.1" y="104.2">HOLE1</text>
<text x="80" y="102.1">HOLE3</text>
<text x="80" y="104.2">HOLE1</text>
<text x="88.9" y="102.1">HOLE4</text>
<text x="88.9" y="104.2">HOLE1</text>
<text x="97.8" y="102.1">HOLE5</text>
<text x="97.8" y="104.2">HOLE1</text>
<text x="114.1" y="102.2">HOLE6</text>
<text x="114.1" y="104.4">hole3_8and2_8 hole3_8and2_8</text>
<text x="125.7" y="102.2">HOLE7</text>
<text x="243.1" y="106.5">U90084</text>
<text x="264.8" y="106.9">100nF C90412</text>
<text x="247.7" y="126.8">UM3304</text>
<text x="246.6" y="137.5">Q9519</text>
<text x="246.6" y="139.2">2SK3018</text>
<text x="266.7" y="143.1">R95063</text>
<text x="168.9" y="149">D1</text>
<text x="186.7" y="149">B5819WS</text>
<text x="275.6" y="144.6">10K 5%</text>
<text x="101.4" y="152.6">C224</text>
<text x="113.8" y="152.6">12pF</text>
<text x="168.9" y="154.3">D2</text>
<text x="186.7" y="154.3">B5819WS</text>
<text x="199.1" y="152.6">J2</text>
<text x="122.7" y="156.1">Y2</text>
<text x="122.7" y="157.9">32.768KHz</text>
<text x="163.6" y="161.5">R115</text>
<text x="199.1" y="161.5">CR1220-3V</text>
<text x="101.4" y="163.2">C227</text>
<text x="113.8" y="163.2">DNP</text>
<text x="163.6" y="163.2">0R</text>
<text x="140.5" y="168.6">U3</text>
<text x="163.6" y="170.3">C228</text>
<text x="176" y="173.9">R116</text>
<text x="176" y="170.3">100nF X5R</text>
<text x="176" y="172.1">C0402</text>
<text x="193.8" y="173.9">10K 5%</text>
<text x="112" y="177.5">R117</text>
<text x="112" y="179.2">47K</text>
<text x="175.3" y="176.9">R95028</text>
<text x="176.2" y="179.8">R118</text>
<text x="193.1" y="176.9">NC</text>
<text x="194" y="179.8">22R 5%</text>
<text x="140.5" y="184.6">HYM8563TS</text>
<text x="176" y="184.6">R120</text>
<text x="193.8" y="184.6">0R</text>
<text x="112" y="188.1">R121</text>
<text x="112" y="189.9">0R</text>
<text x="176" y="186.4">R122</text>
<text x="193.8" y="186.4">0R</text>
</g>
<g font-size="1.6" fill="#004080">
<text x="95.1" y="52.3">3.3V</text>
<text x="119" y="52.3">5V1</text>
<text x="95.1" y="54.1">I2C7_SDA</text>
<text x="95.1" y="55.8">I2C7_SCL</text>
<text x="95.1" y="57.6">GPIO2_B3</text>
<text x="95.1" y="59.4">GND8</text>
<text x="113.9" y="57.6">GPIO4_C3</text>
<text x="113.9" y="59.4">GPIO4_C4</text>
<text x="117.4" y="55.8">GND1</text>
<text x="119" y="54.1">5V2</text>
<text x="95.1" y="61.2">GPIO4_C2</text>
<text x="95.1" y="63">GPIO4_C6</text>
<text x="95.1" y="64.7">GPIO4_D0</text>
<text x="113.9" y="64.7">GPIO4_D2</text>
<text x="114" y="61.2">GPIO4_A3</text>
<text x="117.4" y="63">GND2</text>
<text x="95.1" y="66.5">3.3V1</text>
<text x="95.1" y="68.3">GPIO1_B0</text>
<text x="95.1" y="70.1">GPIO1_A7</text>
<text x="95.1" y="71.8">GPIO1_B1</text>
<text x="113.9" y="66.5">GPIO4_D4</text>
<text x="113.9" y="70.1">GPIO4_D5</text>
<text x="114" y="71.8">GPIO1_B2</text>
<text x="117.4" y="68.3">GND3</text>
<text x="95.1" y="73.6">GND7</text>
<text x="95.1" y="75.4">GPIO2_A0</text>
<text x="95.1" y="77.2">GPIO2_B2</text>
<text x="114" y="75.4">GPIO2_A1</text>
<text x="115.1" y="73.6">ADC_IN0</text>
<text x="117.4" y="77.2">GND4</text>
<text x="95.1" y="79">GPIO2_B1</text>
<text x="95.1" y="80.7">GPIO2_B4</text>
<text x="95.1" y="82.5">GPIO4_A5</text>
<text x="113.9" y="79">GPIO3_C0</text>
<text x="114" y="82.5">GPIO4_A4</text>
<text x="117.4" y="80.7">GND5</text>
<text x="240.6" y="82.7">VCCB</text>
<text x="246.9" y="82.7">VCCA</text>
<text x="95.1" y="84.3">GPIO4_D6</text>
<text x="95.1" y="86.1">GND6</text>
<text x="114" y="84.3">GPIO4_A6</text>
<text x="114" y="86.1">GPIO4_A7</text>
<text x="240.6" y="88">B2</text>
<text x="240.6" y="89.8">B3</text>
<text x="240.6" y="86.2">B1</text>
<text x="249.3" y="88">A2</text>
<text x="249.3" y="89.8">A3</text>
<text x="249.3" y="86.2">A1</text>
<text x="240.6" y="91.6">B4</text>
<text x="240.6" y="95.1">OE</text>
<text x="247.7" y="95.1">GND</text>
<text x="249.3" y="91.6">A4</text>
<text x="240.8" y="111.1">VCCB</text>
<text x="247" y="111.1">VCCA</text>
<text x="240.8" y="116.5">B2</text>
<text x="240.8" y="118.2">B3</text>
<text x="240.8" y="114.7">B1</text>
<text x="249.5" y="116.5">A2</text>
<text x="249.5" y="118.2">A3</text>
<text x="249.5" y="114.7">A1</text>
<text x="240.8" y="120">B4</text>
<text x="240.8" y="123.6">OE</text>
<text x="247.9" y="123.6">GND</text>
<text x="249.5" y="120">A4</text>
<text x="200" y="155.4">1 +</text>
<text x="206.3" y="155.4">3</text>
<text x="200" y="159">2 -</text>
<text x="206.3" y="159">4</text>
<text x="141.4" y="171.4">OSCI</text>
<text x="150.5" y="171.4">VDD</text>
<text x="141.4" y="175">OSCO</text>
<text x="141.4" y="178.5">INT</text>
<text x="147.3" y="175">CLKOUT</text>
<text x="150.7" y="178.5">SCL</text>
<text x="141.4" y="182.1">VSS</text>
<text x="150.6" y="182.1">SDA</text>
</g>
<g font-size="1.3">
<text x="30.8" y="1.3">5</text>
<text x="88.8" y="1.3">4</text>
<text x="146.9" y="1.3">3</text>
<text x="205" y="1.3">2</text>
<text x="263.1" y="1.3">1</text>
<text x=".5" y="28.4">D</text>
<text x="292.6" y="28.4">D</text>
<text x=".5" y="79.5">C</text>
<text x="292.6" y="79.5">C</text>
<text x=".5" y="130.6">B</text>
<text x="292.6" y="130.6">B</text>
<text x=".5" y="181.7">A</text>
<text x="292.6" y="181.7">A</text>
<text x="30.8" y="207.4">5</text>
<text x="88.8" y="207.4">4</text>
<text x="146.9" y="207.4">3</text>
<text x="205" y="207.4">2</text>
<text x="263.1" y="207.4">1</text>
</g>
</svg>
